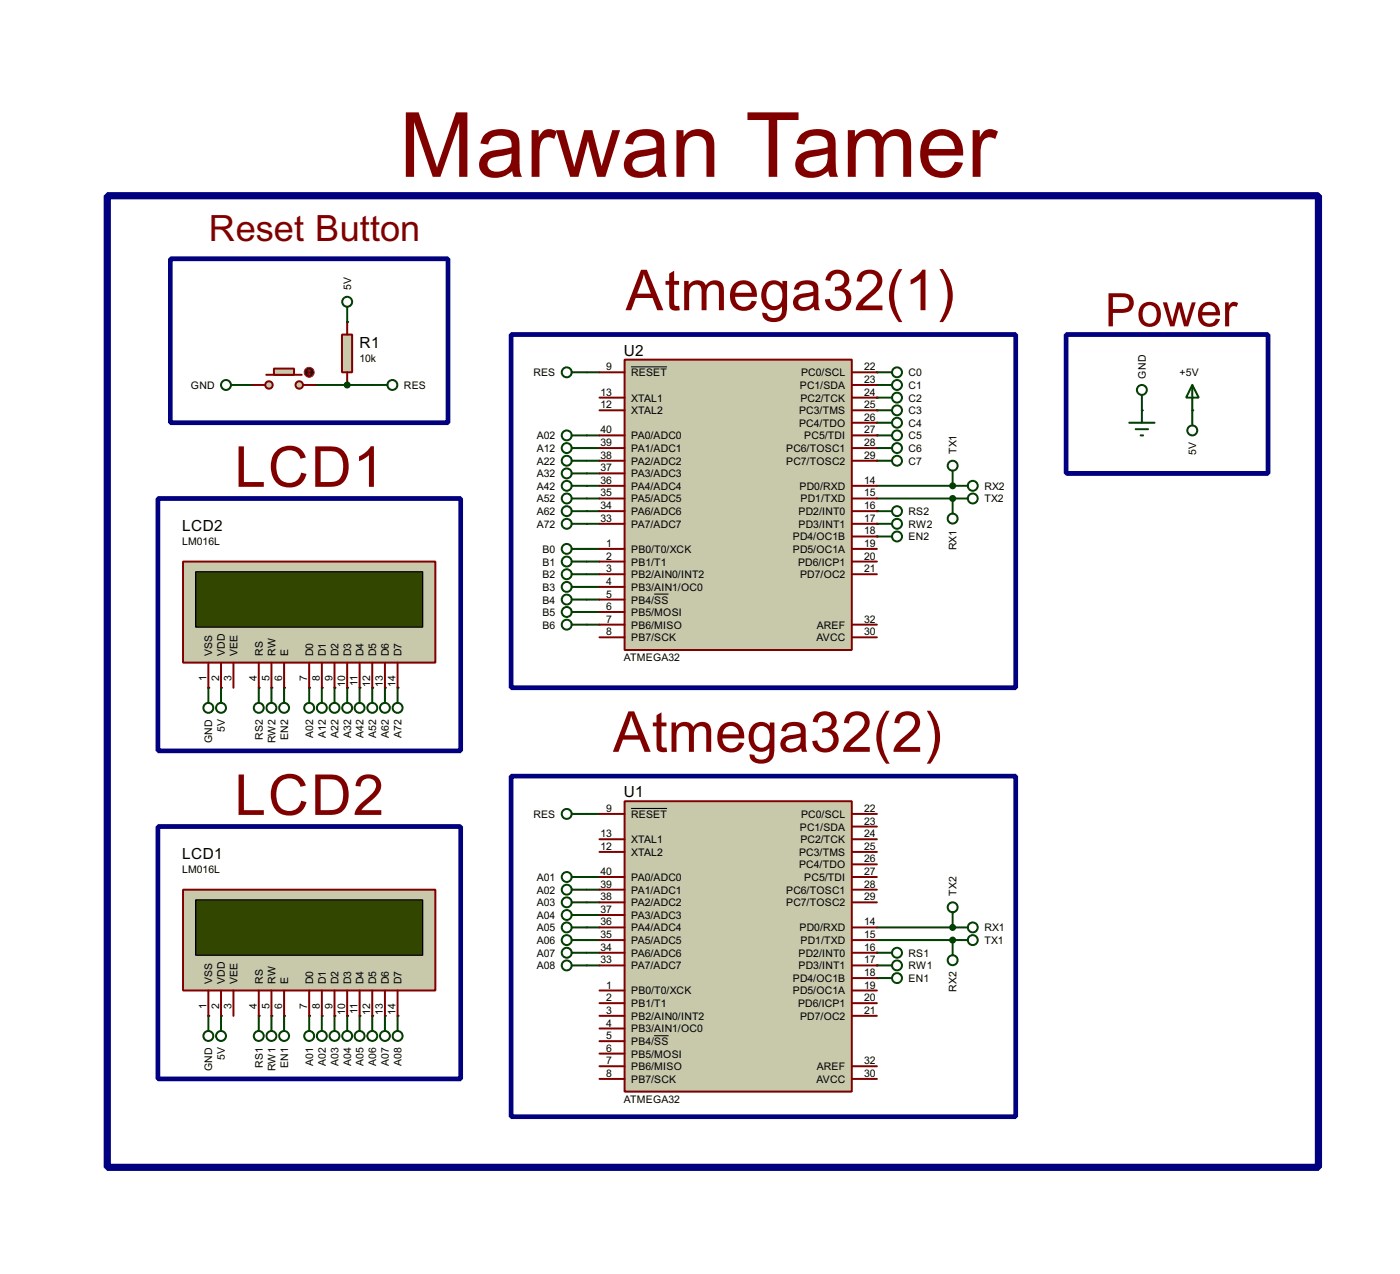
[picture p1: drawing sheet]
<svg xmlns="http://www.w3.org/2000/svg" width="282mm" height="256mm" viewBox="0 0 282 256" stroke-linecap="round" stroke-linejoin="round" font-family="sans-serif">
<g fill="#004000">
<circle cx="240.1" cy="82.6" r=".2"/>
<circle cx="229.9" cy="82.6" r=".2"/>
<circle cx="80.1" cy="204.5" r=".2"/>
<circle cx="77.5" cy="204.5" r=".2"/>
<circle cx="75" cy="204.5" r=".2"/>
<circle cx="72.4" cy="204.5" r=".2"/>
<circle cx="69.9" cy="204.5" r=".2"/>
<circle cx="67.4" cy="204.5" r=".2"/>
<circle cx="64.8" cy="204.5" r=".2"/>
<circle cx="62.3" cy="204.5" r=".2"/>
<circle cx="57.2" cy="204.5" r=".2"/>
<circle cx="54.7" cy="204.5" r=".2"/>
<circle cx="52.1" cy="204.5" r=".2"/>
<circle cx="42" cy="204.5" r=".2"/>
<circle cx="44.5" cy="204.5" r=".2"/>
</g>
<path d="M49.6 77.5h1.3M118.2 163.9h2.5" fill="none" stroke="#004000" stroke-width=".4"/>
<g fill="#004000">
<circle cx="176.6" cy="191.8" r=".2"/>
<circle cx="176.6" cy="194.4" r=".2"/>
<circle cx="176.6" cy="196.9" r=".2"/>
</g>
<path d="M118.2 179.1h2.5M118.2 176.6h2.5M118.2 184.2h2.5M118.2 181.7h2.5" fill="none" stroke="#004000" stroke-width=".4"/>
<g fill="#004000">
<circle cx="69.9" cy="64.8" r=".2"/>
<circle cx="69.9" cy="77.5" r=".2"/>
</g>
<path d="M63.6 77.5h11.4M118.2 186.7h2.5M118.2 189.3h2.5M118.2 191.8h2.5M118.2 194.4h2.5" fill="none" stroke="#004000" stroke-width=".4"/>
<g fill="#004000">
<circle cx="80.1" cy="138.5" r=".2"/>
<circle cx="77.5" cy="138.5" r=".2"/>
<circle cx="75" cy="138.5" r=".2"/>
<circle cx="72.4" cy="138.5" r=".2"/>
<circle cx="69.9" cy="138.5" r=".2"/>
<circle cx="67.4" cy="138.5" r=".2"/>
<circle cx="64.8" cy="138.5" r=".2"/>
<circle cx="62.3" cy="138.5" r=".2"/>
<circle cx="57.2" cy="138.5" r=".2"/>
<circle cx="54.7" cy="138.5" r=".2"/>
<circle cx="52.1" cy="138.5" r=".2"/>
<circle cx="42" cy="138.5" r=".2"/>
<circle cx="44.5" cy="138.5" r=".2"/>
</g>
<path d="M118.2 75h2.5M118.2 110.5h2.5M118.2 113.1h2.5M118.2 115.6h2.5M118.2 118.2h2.5M118.2 120.7h2.5M118.2 123.2h2.5M118.2 125.8h2.5" fill="none" stroke="#004000" stroke-width=".4"/>
<g fill="#004000">
<circle cx="176.6" cy="102.9" r=".2"/>
<circle cx="176.6" cy="105.5" r=".2"/>
<circle cx="176.6" cy="108" r=".2"/>
<circle cx="176.6" cy="75" r=".2"/>
<circle cx="176.6" cy="77.5" r=".2"/>
<circle cx="176.6" cy="80.1" r=".2"/>
<circle cx="176.6" cy="82.6" r=".2"/>
<circle cx="176.6" cy="85.1" r=".2"/>
<circle cx="176.6" cy="87.7" r=".2"/>
<circle cx="176.6" cy="90.2" r=".2"/>
<circle cx="176.6" cy="92.8" r=".2"/>
</g>
<path d="M118.2 97.8h2.5M118.2 95.3h2.5M118.2 92.8h2.5M118.2 90.2h2.5M118.2 87.7h2.5M118.2 105.5h2.5M118.2 102.9h2.5M118.2 100.4h2.5" fill="none" stroke="#004000" stroke-width=".4"/>
<circle cx="191.8" cy="97.8" r=".2" fill="#004000"/>
<path d="M176.6 97.8h15.2" fill="none" stroke="#004000" stroke-width=".4"/>
<circle cx="191.8" cy="97.8" r=".2" fill="#004000"/>
<path d="M176.6 100.4h15.2" fill="none" stroke="#004000" stroke-width=".4"/>
<g fill="#004000">
<circle cx="191.8" cy="100.4" r=".2"/>
<circle cx="191.8" cy="186.7" r=".2"/>
</g>
<path d="M176.6 186.7h15.2" fill="none" stroke="#004000" stroke-width=".4"/>
<g fill="#004000">
<circle cx="191.8" cy="186.7" r=".2"/>
<circle cx="191.8" cy="189.3" r=".2"/>
</g>
<path d="M176.6 189.3h15.2" fill="none" stroke="#004000" stroke-width=".4"/>
<circle cx="191.8" cy="189.3" r=".2" fill="#004000"/>
<g fill="none" stroke="#004000" stroke-width=".4">
<path d="M229.9 79.6v5.5M240.1 77.5l1.3 2.6h-2.6zM240.1 77.5v8.2M227.4 85.1h5.1M228.7 86.4h2.5M229.7 87.7h.5M115.1 176.6h3.1M115.1 179.1h3.1M115.1 181.7h3.1M115.1 184.2h3.1M176.6 191.8h3M176.6 194.4h3"/>
<path d="M176.6 196.9h3M42 204.5v3.1M44.5 204.5v3.1M52.1 204.5v3.1M54.7 204.5v3.1M57.2 204.5v3.1M62.3 204.5v3.1M64.8 204.5v3.1M67.4 204.5v3.1M69.9 204.5v3.1M72.4 204.5v3.1M75 204.5v3.1"/>
<path d="M77.5 204.5v3.1M80.1 204.5v3.1"/>
<circle cx="229.9" cy="78.5" r="1"/>
<circle cx="240" cy="86.7" r="1"/>
<circle cx="114.1" cy="179.1" r="1"/>
<circle cx="114.1" cy="176.6" r="1"/>
<circle cx="114.1" cy="184.2" r="1"/>
<circle cx="114.1" cy="181.7" r="1"/>
<circle cx="180.6" cy="191.8" r="1"/>
<circle cx="180.6" cy="196.9" r="1"/>
<circle cx="180.6" cy="194.4" r="1"/>
<circle cx="41.9" cy="208.6" r="1"/>
<circle cx="44.5" cy="208.6" r="1"/>
<circle cx="52.1" cy="208.6" r="1"/>
<circle cx="54.6" cy="208.6" r="1"/>
<circle cx="57.2" cy="208.6" r="1"/>
<circle cx="62.2" cy="208.6" r="1"/>
<circle cx="64.8" cy="208.6" r="1"/>
<circle cx="67.3" cy="208.6" r="1"/>
<circle cx="69.9" cy="208.6" r="1"/>
<circle cx="72.4" cy="208.6" r="1"/>
<circle cx="74.9" cy="208.6" r="1"/>
<circle cx="77.5" cy="208.6" r="1"/>
<circle cx="80" cy="208.6" r="1"/>
</g>
<path d="M214.7 67.4h40.6v27.9h-40.6z" fill="none" stroke="#000080" stroke-width=".95"/>
<path d="M36.9 179.1h50.8v20.3h-50.8z" fill="#c8c8aa" stroke="#800000" stroke-width=".4"/>
<path d="M39.4 181.2h45.7v11.1h-45.7z" fill="#324600" stroke="#000" stroke-width=".25"/>
<g fill="none" stroke="#800000" stroke-width=".4">
<path d="M42 199.4v5.1M44.5 199.4v5.1M47 199.4v5.1M52.1 199.4v5.1M54.7 199.4v5.1M57.2 199.4v5.1M62.3 199.4v5.1M64.8 199.4v5.1M67.4 199.4v5.1M69.9 199.4v5.1M72.4 199.4v5.1M75 199.4v5.1"/>
<path d="M77.5 199.4v5.1M80.1 199.4v5.1"/>
</g>
<g fill="#c8c8aa" stroke="#800000" stroke-width=".4">
<circle cx="60.2" cy="77.5" r=".75"/>
<circle cx="54.1" cy="77.5" r=".75"/>
</g>
<path d="M53.6 75.5h7.2" fill="none" stroke="#800000" stroke-width=".4"/>
<path d="M55.2 74.2h4v1.3h-4z" fill="#c8c8aa" stroke="#800000" stroke-width=".4"/>
<path d="M50.9 77.5h2.5M61 77.5h2.6" fill="none" stroke="#800000" stroke-width=".4"/>
<circle cx="62.2" cy="75" r="1" fill="#400000" stroke="#f00" stroke-width=".2"/>
<path d="M62 75.2l.3 .3M62.3 74.5v1M62.3 74.5l-.3 .2M62.3 74.5l.2 .2M62.5 75.2l-.2 .3" fill="none" stroke="#f00" stroke-width=".2"/>
<g fill="none" stroke="#004000" stroke-width=".4">
<path d="M46.5 77.5h3.1M115.1 163.9h3.1"/>
<circle cx="45.5" cy="77.5" r="1"/>
<circle cx="114.1" cy="163.9" r="1"/>
</g>
<path d="M125.8 161.3h45.7v58.5h-45.7z" fill="#c8c8aa" stroke="#800000" stroke-width=".4"/>
<g fill="none" stroke="#800000" stroke-width=".4">
<path d="M120.7 163.9h5.1M120.7 171.5h5.1M120.7 169h5.1M120.7 176.6h5.1M120.7 179.1h5.1M171.5 163.9h5.1M171.5 171.5h5.1M171.5 169h5.1M171.5 166.4h5.1M171.5 174h5.1M171.5 176.6h5.1M171.5 179.1h5.1"/>
<path d="M120.7 199.4h5.1M120.7 186.7h5.1M120.7 189.3h5.1M120.7 191.8h5.1M120.7 194.4h5.1M120.7 181.7h5.1M120.7 184.2h5.1M171.5 199.4h5.1M171.5 186.7h5.1M171.5 189.3h5.1M171.5 191.8h5.1M171.5 194.4h5.1"/>
<path d="M171.5 196.9h5.1M171.5 181.7h5.1M120.7 202h5.1M120.7 204.5h5.1M120.7 207.1h5.1M120.7 209.6h5.1M120.7 212.1h5.1M120.7 214.7h5.1M120.7 217.2h5.1M171.5 202h5.1M171.5 204.5h5.1M171.5 214.7h5.1"/>
<path d="M171.5 217.2h5.1"/>
</g>
<path d="M127.1 162.8h7.2M131.7 208.5h2.9" fill="none" stroke="#000" stroke-width=".2"/>
<g fill="none" stroke="#004000" stroke-width=".4">
<path d="M75 77.5h3"/>
<circle cx="79" cy="77.5" r="1"/>
</g>
<path d="M68.9 67.4h2v7.6h-2z" fill="#c8c8aa" stroke="#800000" stroke-width=".4"/>
<path d="M69.9 64.8v2.6M69.9 75v2.5" fill="none" stroke="#800000" stroke-width=".4"/>
<g fill="none" stroke="#004000" stroke-width=".4">
<path d="M69.9 61.8v3M115.1 75h3.1M176.6 75h3M176.6 77.5h3M115.1 87.7h3.1M115.1 90.2h3.1M115.1 92.8h3.1M115.1 95.3h3.1M115.1 97.8h3.1M176.6 87.7h3M176.6 90.2h3M176.6 92.8h3"/>
<path d="M176.6 80.1h3M176.6 85.1h3M176.6 82.6h3M115.1 102.9h3.1M115.1 105.5h3.1M115.1 100.4h3.1M115.1 110.5h3.1M115.1 113.1h3.1M115.1 115.6h3.1M115.1 118.2h3.1M176.6 102.9h3M176.6 105.5h3"/>
<path d="M176.6 108h3M42 138.5v3M44.5 138.5v3M52.1 138.5v3M54.7 138.5v3M57.2 138.5v3M62.3 138.5v3M64.8 138.5v3M67.4 138.5v3M69.9 138.5v3M72.4 138.5v3M75 138.5v3"/>
<path d="M77.5 138.5v3M80.1 138.5v3M115.1 120.7h3.1M115.1 123.2h3.1M115.1 125.8h3.1M115.1 186.7h3.1M115.1 189.3h3.1M115.1 191.8h3.1M115.1 194.4h3.1"/>
<circle cx="69.9" cy="60.8" r="1"/>
<circle cx="114.1" cy="75" r="1"/>
<circle cx="180.6" cy="77.5" r="1"/>
<circle cx="180.6" cy="75" r="1"/>
<circle cx="114.1" cy="97.8" r="1"/>
<circle cx="114.1" cy="95.3" r="1"/>
<circle cx="114.1" cy="90.2" r="1"/>
<circle cx="114.1" cy="87.7" r="1"/>
<circle cx="114.1" cy="92.8" r="1"/>
<circle cx="180.6" cy="82.6" r="1"/>
<circle cx="180.6" cy="80.1" r="1"/>
<circle cx="180.6" cy="87.7" r="1"/>
<circle cx="180.6" cy="90.2" r="1"/>
<circle cx="180.6" cy="92.8" r="1"/>
<circle cx="180.6" cy="85.1" r="1"/>
<circle cx="114.1" cy="102.9" r="1"/>
<circle cx="114.1" cy="100.4" r="1"/>
<circle cx="114.1" cy="118.2" r="1"/>
<circle cx="114.1" cy="105.5" r="1"/>
<circle cx="114.1" cy="115.6" r="1"/>
<circle cx="114.1" cy="113.1" r="1"/>
<circle cx="114.1" cy="110.5" r="1"/>
<circle cx="180.6" cy="105.5" r="1"/>
<circle cx="180.6" cy="108" r="1"/>
<circle cx="180.6" cy="102.9" r="1"/>
<circle cx="114.1" cy="123.2" r="1"/>
<circle cx="114.1" cy="120.7" r="1"/>
<circle cx="114.1" cy="125.8" r="1"/>
<circle cx="41.9" cy="142.5" r="1"/>
<circle cx="44.5" cy="142.5" r="1"/>
<circle cx="52.1" cy="142.5" r="1"/>
<circle cx="54.6" cy="142.5" r="1"/>
<circle cx="57.2" cy="142.5" r="1"/>
<circle cx="62.2" cy="142.5" r="1"/>
<circle cx="64.8" cy="142.5" r="1"/>
<circle cx="67.3" cy="142.5" r="1"/>
<circle cx="69.9" cy="142.5" r="1"/>
<circle cx="72.4" cy="142.5" r="1"/>
<circle cx="74.9" cy="142.5" r="1"/>
<circle cx="77.5" cy="142.5" r="1"/>
<circle cx="80" cy="142.5" r="1"/>
<circle cx="114.1" cy="194.4" r="1"/>
<circle cx="114.1" cy="191.8" r="1"/>
<circle cx="114.1" cy="189.3" r="1"/>
<circle cx="114.1" cy="186.7" r="1"/>
</g>
<circle cx="69.9" cy="77.5" r=".5" fill="#004000" stroke="#004000" stroke-width=".4"/>
<path d="M34.3 52.1h55.9v33h-55.9zM102.9 67.4h101.6v71.1h-101.6zM102.9 156.3h101.6v68.5h-101.6zM31.8 166.4h61v50.8h-61z" fill="none" stroke="#000080" stroke-width=".95"/>
<path d="M21.6 39.4h243.9v195.6h-243.9z" fill="none" stroke="#000080" stroke-width="1.5"/>
<path d="M36.9 113.1h50.8v20.3h-50.8z" fill="#c8c8aa" stroke="#800000" stroke-width=".4"/>
<path d="M39.4 115.1h45.7v11.2h-45.7z" fill="#324600" stroke="#000" stroke-width=".25"/>
<g fill="none" stroke="#800000" stroke-width=".4">
<path d="M42 133.4v5.1M44.5 133.4v5.1M47 133.4v5.1M52.1 133.4v5.1M54.7 133.4v5.1M57.2 133.4v5.1M62.3 133.4v5.1M64.8 133.4v5.1M67.4 133.4v5.1M69.9 133.4v5.1M72.4 133.4v5.1M75 133.4v5.1"/>
<path d="M77.5 133.4v5.1M80.1 133.4v5.1"/>
</g>
<path d="M31.8 100.4h61v50.8h-61z" fill="none" stroke="#000080" stroke-width=".95"/>
<g fill="none" stroke="#004000" stroke-width=".4">
<path d="M191.8 97.8h3.1M191.8 100.4h3.1M191.8 189.3h3.1M191.8 186.7h3.1"/>
<circle cx="195.8" cy="97.8" r="1"/>
<circle cx="195.8" cy="100.4" r="1"/>
<circle cx="195.8" cy="189.3" r="1"/>
<circle cx="195.8" cy="186.7" r="1"/>
</g>
<path d="M125.8 72.4h45.7v58.5h-45.7z" fill="#c8c8aa" stroke="#800000" stroke-width=".4"/>
<g fill="none" stroke="#800000" stroke-width=".4">
<path d="M120.7 75h5.1M171.5 75h5.1M171.5 77.5h5.1M120.7 82.6h5.1M120.7 80.1h5.1M120.7 97.8h5.1M120.7 87.7h5.1M120.7 90.2h5.1M120.7 92.8h5.1M120.7 95.3h5.1M171.5 82.6h5.1M171.5 80.1h5.1"/>
<path d="M171.5 97.8h5.1M171.5 85.1h5.1M171.5 87.7h5.1M171.5 90.2h5.1M171.5 92.8h5.1M120.7 110.5h5.1M120.7 113.1h5.1M120.7 115.6h5.1M120.7 118.2h5.1M120.7 100.4h5.1M120.7 102.9h5.1M120.7 105.5h5.1"/>
<path d="M171.5 110.5h5.1M171.5 113.1h5.1M171.5 115.6h5.1M171.5 100.4h5.1M171.5 102.9h5.1M171.5 105.5h5.1M171.5 108h5.1M120.7 120.7h5.1M120.7 123.2h5.1M120.7 125.8h5.1M120.7 128.3h5.1M171.5 125.8h5.1"/>
<path d="M171.5 128.3h5.1"/>
</g>
<path d="M127.1 73.9h7.2M131.7 119.6h2.9" fill="none" stroke="#000" stroke-width=".2"/>
<g fill="none" stroke="#004000" stroke-width=".4">
<path d="M191.8 94.8v3M191.8 100.4v3M191.8 183.7v3M191.8 189.3v3"/>
<circle cx="191.8" cy="93.8" r="1"/>
<circle cx="191.8" cy="104.4" r="1"/>
<circle cx="191.8" cy="182.7" r="1"/>
<circle cx="191.8" cy="193.3" r="1"/>
</g>
<g fill="#004000" stroke="#004000" stroke-width=".4">
<circle cx="191.8" cy="97.8" r=".5"/>
<circle cx="191.8" cy="100.4" r=".5"/>
<circle cx="191.8" cy="186.7" r=".5"/>
<circle cx="191.8" cy="189.3" r=".5"/>
</g>
<text font-size="20.3" fill="#800000" x="80.4" y="35.6">Marwan Tamer</text>
<g font-size="12.7" fill="#800000">
<text x="126" y="62.4">Atmega32(1)</text>
<text x="47.2" y="98">LCD1</text>
<text x="123.4" y="151.4">Atmega32(2)</text>
<text x="47.2" y="164.1">LCD2</text>
</g>
<text font-size="10.4" fill="#800000" x="222.5" y="65.7">Power</text>
<text font-size="8.2" fill="#800000" x="42.1" y="48.6">Reset Button</text>
<g font-size="3.5">
<text x="72.4" y="70.1">R1</text>
<text x="125.6" y="71.6">U2</text>
<text x="36.7" y="106.9">LCD2</text>
<text x="125.6" y="160.5">U1</text>
<text x="36.7" y="172.9">LCD1</text>
</g>
<g font-size="2.4">
<text x="70.7" y="58.5" transform="rotate(-90 70.7 58.5)">5V</text>
<text x="72.4" y="73">10k</text>
<text x="107.4" y="75.8">RES</text>
<text x="122.1" y="74.6">9</text>
<text x="127.1" y="75.8">RESET</text>
<text x="161.3" y="75.8">PC0/SCL</text>
<text x="174" y="74.6">22</text>
<text x="174" y="77.1">23</text>
<text x="182.9" y="75.8">C0</text>
<text x="230.7" y="76.2" transform="rotate(-90 230.7 76.2)">GND</text>
<text x="237.5" y="75.8">+5V</text>
<text x="38.4" y="78.3">GND</text>
<text x="81.3" y="78.3">RES</text>
<text x="120.9" y="82.2">12</text>
<text x="120.9" y="79.7">13</text>
<text x="127.1" y="83.4">XTAL2</text>
<text x="127.1" y="80.8">XTAL1</text>
<text x="160.9" y="83.4">PC3/TMS</text>
<text x="161" y="78.3">PC1/SDA</text>
<text x="161.1" y="80.8">PC2/TCK</text>
<text x="174" y="79.7">24</text>
<text x="174" y="82.2">25</text>
<text x="182.9" y="78.3">C1</text>
<text x="182.9" y="80.8">C2</text>
<text x="182.9" y="83.4">C3</text>
<text x="108.1" y="88.5">A02</text>
<text x="120.9" y="89.8">39</text>
<text x="120.9" y="87.3">40</text>
<text x="127.1" y="88.5">PA0/ADC0</text>
<text x="160.9" y="85.9">PC4/TDO</text>
<text x="161.9" y="88.5">PC5/TDI</text>
<text x="174" y="84.7">26</text>
<text x="174" y="87.3">27</text>
<text x="174" y="89.8">28</text>
<text x="182.9" y="88.5">C5</text>
<text x="182.9" y="85.9">C4</text>
<text x="108.1" y="91">A12</text>
<text x="108.1" y="93.6">A22</text>
<text x="120.9" y="94.9">37</text>
<text x="120.9" y="92.4">38</text>
<text x="127.1" y="93.6">PA2/ADC2</text>
<text x="127.1" y="91">PA1/ADC1</text>
<text x="158.3" y="91">PC6/TOSC1</text>
<text x="158.3" y="93.6">PC7/TOSC2</text>
<text x="174" y="92.4">29</text>
<text x="182.9" y="91">C6</text>
<text x="182.9" y="93.6">C7</text>
<text x="192.6" y="91.4" transform="rotate(-90 192.6 91.4)">TX1</text>
<text x="240.9" y="91.6" transform="rotate(-90 240.9 91.6)">5V</text>
<text x="108.1" y="96.1">A32</text>
<text x="108.1" y="98.6">A42</text>
<text x="108.1" y="101.2">A52</text>
<text x="120.9" y="100">35</text>
<text x="120.9" y="97.4">36</text>
<text x="127.1" y="101.2">PA5/ADC5</text>
<text x="127.1" y="98.6">PA4/ADC4</text>
<text x="127.1" y="96.1">PA3/ADC3</text>
<text x="161" y="98.6">PD0/RXD</text>
<text x="161.2" y="101.2">PD1/TXD</text>
<text x="174" y="97.4">14</text>
<text x="174" y="100">15</text>
<text x="198.2" y="98.6">RX2</text>
<text x="198.2" y="101.2">TX2</text>
<text x="108.1" y="103.7">A62</text>
<text x="108.1" y="106.3">A72</text>
<text x="120.9" y="105.1">33</text>
<text x="120.9" y="102.5">34</text>
<text x="127.1" y="106.3">PA7/ADC7</text>
<text x="127.1" y="103.7">PA6/ADC6</text>
<text x="160.8" y="103.7">PD2/INT0</text>
<text x="160.8" y="106.3">PD3/INT1</text>
<text x="174" y="102.5">16</text>
<text x="174" y="105.1">17</text>
<text x="174" y="107.6">18</text>
<text x="182.9" y="103.7">RS2</text>
<text x="182.9" y="106.3">RW2</text>
<text x="36.7" y="109.8">LM016L</text>
<text x="109.2" y="111.3">B0</text>
<text x="109.2" y="113.9">B1</text>
<text x="122.1" y="110.1">1</text>
<text x="122.1" y="112.7">2</text>
<text x="127.1" y="111.3">PB0/T0/XCK</text>
<text x="127.1" y="113.9">PB1/T1</text>
<text x="159.6" y="108.8">PD4/OC1B</text>
<text x="159.6" y="111.3">PD5/OC1A</text>
<text x="160.7" y="113.9">PD6/ICP1</text>
<text x="174" y="110.1">19</text>
<text x="174" y="112.7">20</text>
<text x="182.9" y="108.8">EN2</text>
<text x="192.6" y="110.8" transform="rotate(-90 192.6 110.8)">RX1</text>
<text x="109.2" y="116.4">B2</text>
<text x="109.2" y="119">B3</text>
<text x="122.1" y="115.2">3</text>
<text x="122.1" y="117.8">4</text>
<text x="127.1" y="116.4">PB2/AIN0/INT2</text>
<text x="127.1" y="119">PB3/AIN1/OC0</text>
<text x="161.1" y="116.4">PD7/OC2</text>
<text x="174" y="115.2">21</text>
<text x="109.2" y="121.5">B4</text>
<text x="109.2" y="124">B5</text>
<text x="122.1" y="120.3">5</text>
<text x="122.1" y="122.8">6</text>
<text x="122.1" y="125.4">7</text>
<text x="127.1" y="121.5">PB4/SS</text>
<text x="127.1" y="124">PB5/MOSI</text>
<text x="174" y="125.4">32</text>
<text x="109.2" y="126.6">B6</text>
<text x="122.1" y="127.9">8</text>
<text x="127.1" y="126.6">PB6/MISO</text>
<text x="127.1" y="129.1">PB7/SCK</text>
<text x="164.4" y="129.1">AVCC</text>
<text x="164.4" y="126.6">AREF</text>
<text x="174" y="127.9">30</text>
<text x="41.6" y="137.1" transform="rotate(-90 41.6 137.1)">1</text>
<text x="42.8" y="132.1" transform="rotate(-90 42.8 132.1)">VSS</text>
<text x="44.1" y="137.1" transform="rotate(-90 44.1 137.1)">2</text>
<text x="45.3" y="132.1" transform="rotate(-90 45.3 132.1)">VDD</text>
<text x="46.6" y="137.1" transform="rotate(-90 46.6 137.1)">3</text>
<text x="47.8" y="132.1" transform="rotate(-90 47.8 132.1)">VEE</text>
<text x="51.7" y="137" transform="rotate(-90 51.7 137)">4</text>
<text x="52.9" y="132.1" transform="rotate(-90 52.9 132.1)">RS</text>
<text x="54.3" y="137.1" transform="rotate(-90 54.3 137.1)">5</text>
<text x="55.5" y="132.1" transform="rotate(-90 55.5 132.1)">RW</text>
<text x="56.8" y="137.1" transform="rotate(-90 56.8 137.1)">6</text>
<text x="58" y="132.1" transform="rotate(-90 58 132.1)">E</text>
<text x="61.9" y="137.1" transform="rotate(-90 61.9 137.1)">7</text>
<text x="63.1" y="132.1" transform="rotate(-90 63.1 132.1)">D0</text>
<text x="64.4" y="137" transform="rotate(-90 64.4 137)">8</text>
<text x="65.6" y="132.1" transform="rotate(-90 65.6 132.1)">D1</text>
<text x="67" y="137.1" transform="rotate(-90 67 137.1)">9</text>
<text x="68.2" y="132.1" transform="rotate(-90 68.2 132.1)">D2</text>
<text x="70.7" y="132.1" transform="rotate(-90 70.7 132.1)">D3</text>
<text x="73.2" y="132.1" transform="rotate(-90 73.2 132.1)">D4</text>
<text x="75.8" y="132.1" transform="rotate(-90 75.8 132.1)">D5</text>
<text x="78.3" y="132.1" transform="rotate(-90 78.3 132.1)">D6</text>
<text x="80.9" y="132.1" transform="rotate(-90 80.9 132.1)">D7</text>
<text x="125.6" y="133.1">ATMEGA32</text>
<text x="69.5" y="138.2" transform="rotate(-90 69.5 138.2)">10</text>
<text x="72" y="138.1" transform="rotate(-90 72 138.1)">11</text>
<text x="74.6" y="138.2" transform="rotate(-90 74.6 138.2)">12</text>
<text x="77.1" y="138.2" transform="rotate(-90 77.1 138.2)">13</text>
<text x="79.7" y="138.2" transform="rotate(-90 79.7 138.2)">14</text>
<text x="42.8" y="149.6" transform="rotate(-90 42.8 149.6)">GND</text>
<text x="45.3" y="147.4" transform="rotate(-90 45.3 147.4)">5V</text>
<text x="52.9" y="148.9" transform="rotate(-90 52.9 148.9)">RS2</text>
<text x="55.5" y="149.6" transform="rotate(-90 55.5 149.6)">RW2</text>
<text x="58" y="148.9" transform="rotate(-90 58 148.9)">EN2</text>
<text x="63.1" y="148.5" transform="rotate(-90 63.1 148.5)">A02</text>
<text x="65.6" y="148.5" transform="rotate(-90 65.6 148.5)">A12</text>
<text x="68.2" y="148.5" transform="rotate(-90 68.2 148.5)">A22</text>
<text x="70.7" y="148.5" transform="rotate(-90 70.7 148.5)">A32</text>
<text x="73.2" y="148.5" transform="rotate(-90 73.2 148.5)">A42</text>
<text x="75.8" y="148.5" transform="rotate(-90 75.8 148.5)">A52</text>
<text x="78.3" y="148.5" transform="rotate(-90 78.3 148.5)">A62</text>
<text x="80.9" y="148.5" transform="rotate(-90 80.9 148.5)">A72</text>
<text x="107.4" y="164.7">RES</text>
<text x="122.1" y="163.5">9</text>
<text x="127.1" y="164.7">RESET</text>
<text x="161" y="167.2">PC1/SDA</text>
<text x="161.3" y="164.7">PC0/SCL</text>
<text x="174" y="163.5">22</text>
<text x="174" y="166">23</text>
<text x="120.9" y="171.1">12</text>
<text x="120.9" y="168.6">13</text>
<text x="127.1" y="172.3">XTAL2</text>
<text x="127.1" y="169.8">XTAL1</text>
<text x="160.9" y="172.3">PC3/TMS</text>
<text x="161.1" y="169.8">PC2/TCK</text>
<text x="174" y="168.6">24</text>
<text x="174" y="171.1">25</text>
<text x="174" y="173.6">26</text>
<text x="36.7" y="175.8">LM016L</text>
<text x="108.1" y="177.4">A01</text>
<text x="108.1" y="179.9">A02</text>
<text x="120.9" y="178.7">39</text>
<text x="120.9" y="176.2">40</text>
<text x="127.1" y="179.9">PA1/ADC1</text>
<text x="127.1" y="177.4">PA0/ADC0</text>
<text x="158.3" y="179.9">PC6/TOSC1</text>
<text x="160.9" y="174.8">PC4/TDO</text>
<text x="161.9" y="177.4">PC5/TDI</text>
<text x="174" y="176.2">27</text>
<text x="174" y="178.7">28</text>
<text x="108.1" y="182.5">A03</text>
<text x="108.1" y="185">A04</text>
<text x="120.9" y="183.8">37</text>
<text x="120.9" y="181.3">38</text>
<text x="127.1" y="185">PA3/ADC3</text>
<text x="127.1" y="182.5">PA2/ADC2</text>
<text x="158.3" y="182.5">PC7/TOSC2</text>
<text x="174" y="181.3">29</text>
<text x="192.6" y="180.3" transform="rotate(-90 192.6 180.3)">TX2</text>
<text x="108.1" y="187.5">A05</text>
<text x="108.1" y="190.1">A06</text>
<text x="120.9" y="191.4">34</text>
<text x="120.9" y="188.9">35</text>
<text x="120.9" y="186.3">36</text>
<text x="127.1" y="190.1">PA5/ADC5</text>
<text x="127.1" y="187.5">PA4/ADC4</text>
<text x="161" y="187.5">PD0/RXD</text>
<text x="161.2" y="190.1">PD1/TXD</text>
<text x="174" y="186.3">14</text>
<text x="174" y="188.9">15</text>
<text x="174" y="191.4">16</text>
<text x="198.2" y="190.1">TX1</text>
<text x="198.2" y="187.5">RX1</text>
<text x="108.1" y="192.6">A07</text>
<text x="108.1" y="195.2">A08</text>
<text x="120.9" y="194">33</text>
<text x="127.1" y="195.2">PA7/ADC7</text>
<text x="127.1" y="192.6">PA6/ADC6</text>
<text x="159.6" y="197.7">PD4/OC1B</text>
<text x="160.8" y="192.6">PD2/INT0</text>
<text x="160.8" y="195.2">PD3/INT1</text>
<text x="174" y="194">17</text>
<text x="174" y="196.5">18</text>
<text x="182.9" y="192.6">RS1</text>
<text x="182.9" y="195.2">RW1</text>
<text x="182.9" y="197.7">EN1</text>
<text x="41.5" y="203.1" transform="rotate(-90 41.5 203.1)">1</text>
<text x="42.7" y="198.1" transform="rotate(-90 42.7 198.1)">VSS</text>
<text x="44.1" y="203.1" transform="rotate(-90 44.1 203.1)">2</text>
<text x="45.3" y="198.1" transform="rotate(-90 45.3 198.1)">VDD</text>
<text x="46.6" y="203.1" transform="rotate(-90 46.6 203.1)">3</text>
<text x="47.8" y="198.1" transform="rotate(-90 47.8 198.1)">VEE</text>
<text x="51.7" y="203.1" transform="rotate(-90 51.7 203.1)">4</text>
<text x="52.9" y="198.1" transform="rotate(-90 52.9 198.1)">RS</text>
<text x="54.2" y="203.1" transform="rotate(-90 54.2 203.1)">5</text>
<text x="55.4" y="198.1" transform="rotate(-90 55.4 198.1)">RW</text>
<text x="56.8" y="203.1" transform="rotate(-90 56.8 203.1)">6</text>
<text x="58" y="198.1" transform="rotate(-90 58 198.1)">E</text>
<text x="61.9" y="203.1" transform="rotate(-90 61.9 203.1)">7</text>
<text x="63" y="198.1" transform="rotate(-90 63 198.1)">D0</text>
<text x="64.4" y="203.1" transform="rotate(-90 64.4 203.1)">8</text>
<text x="65.6" y="198.1" transform="rotate(-90 65.6 198.1)">D1</text>
<text x="67" y="203.1" transform="rotate(-90 67 203.1)">9</text>
<text x="68.1" y="198.1" transform="rotate(-90 68.1 198.1)">D2</text>
<text x="70.7" y="198.1" transform="rotate(-90 70.7 198.1)">D3</text>
<text x="73.2" y="198.1" transform="rotate(-90 73.2 198.1)">D4</text>
<text x="75.8" y="198.1" transform="rotate(-90 75.8 198.1)">D5</text>
<text x="78.3" y="198.1" transform="rotate(-90 78.3 198.1)">D6</text>
<text x="80.8" y="198.1" transform="rotate(-90 80.8 198.1)">D7</text>
<text x="122.1" y="199">1</text>
<text x="122.1" y="201.6">2</text>
<text x="127.1" y="200.2">PB0/T0/XCK</text>
<text x="127.1" y="202.8">PB1/T1</text>
<text x="159.6" y="200.2">PD5/OC1A</text>
<text x="160.7" y="202.8">PD6/ICP1</text>
<text x="174" y="199">19</text>
<text x="174" y="201.6">20</text>
<text x="192.6" y="199.7" transform="rotate(-90 192.6 199.7)">RX2</text>
<text x="69.5" y="204.3" transform="rotate(-90 69.5 204.3)">10</text>
<text x="72" y="204.1" transform="rotate(-90 72 204.1)">11</text>
<text x="74.5" y="204.3" transform="rotate(-90 74.5 204.3)">12</text>
<text x="77.1" y="204.3" transform="rotate(-90 77.1 204.3)">13</text>
<text x="79.6" y="204.3" transform="rotate(-90 79.6 204.3)">14</text>
<text x="122.1" y="204.1">3</text>
<text x="122.1" y="206.7">4</text>
<text x="122.1" y="209.2">5</text>
<text x="127.1" y="205.3">PB2/AIN0/INT2</text>
<text x="127.1" y="207.9">PB3/AIN1/OC0</text>
<text x="161.1" y="205.3">PD7/OC2</text>
<text x="174" y="204.1">21</text>
<text x="42.8" y="215.6" transform="rotate(-90 42.8 215.6)">GND</text>
<text x="45.3" y="213.5" transform="rotate(-90 45.3 213.5)">5V</text>
<text x="52.9" y="215" transform="rotate(-90 52.9 215)">RS1</text>
<text x="55.5" y="215.7" transform="rotate(-90 55.5 215.7)">RW1</text>
<text x="58" y="215" transform="rotate(-90 58 215)">EN1</text>
<text x="63.1" y="214.6" transform="rotate(-90 63.1 214.6)">A01</text>
<text x="65.6" y="214.6" transform="rotate(-90 65.6 214.6)">A02</text>
<text x="68.2" y="214.6" transform="rotate(-90 68.2 214.6)">A03</text>
<text x="70.7" y="214.6" transform="rotate(-90 70.7 214.6)">A04</text>
<text x="73.2" y="214.6" transform="rotate(-90 73.2 214.6)">A05</text>
<text x="75.8" y="214.6" transform="rotate(-90 75.8 214.6)">A06</text>
<text x="78.3" y="214.6" transform="rotate(-90 78.3 214.6)">A07</text>
<text x="80.9" y="214.6" transform="rotate(-90 80.9 214.6)">A08</text>
<text x="122.1" y="211.7">6</text>
<text x="122.1" y="214.3">7</text>
<text x="127.1" y="210.4">PB4/SS</text>
<text x="127.1" y="212.9">PB5/MOSI</text>
<text x="127.1" y="215.5">PB6/MISO</text>
<text x="164.4" y="215.5">AREF</text>
<text x="174" y="214.3">32</text>
<text x="122.1" y="216.8">8</text>
<text x="125.6" y="222">ATMEGA32</text>
<text x="127.1" y="218">PB7/SCK</text>
<text x="164.4" y="218">AVCC</text>
<text x="174" y="216.8">30</text>
</g>
</svg>
